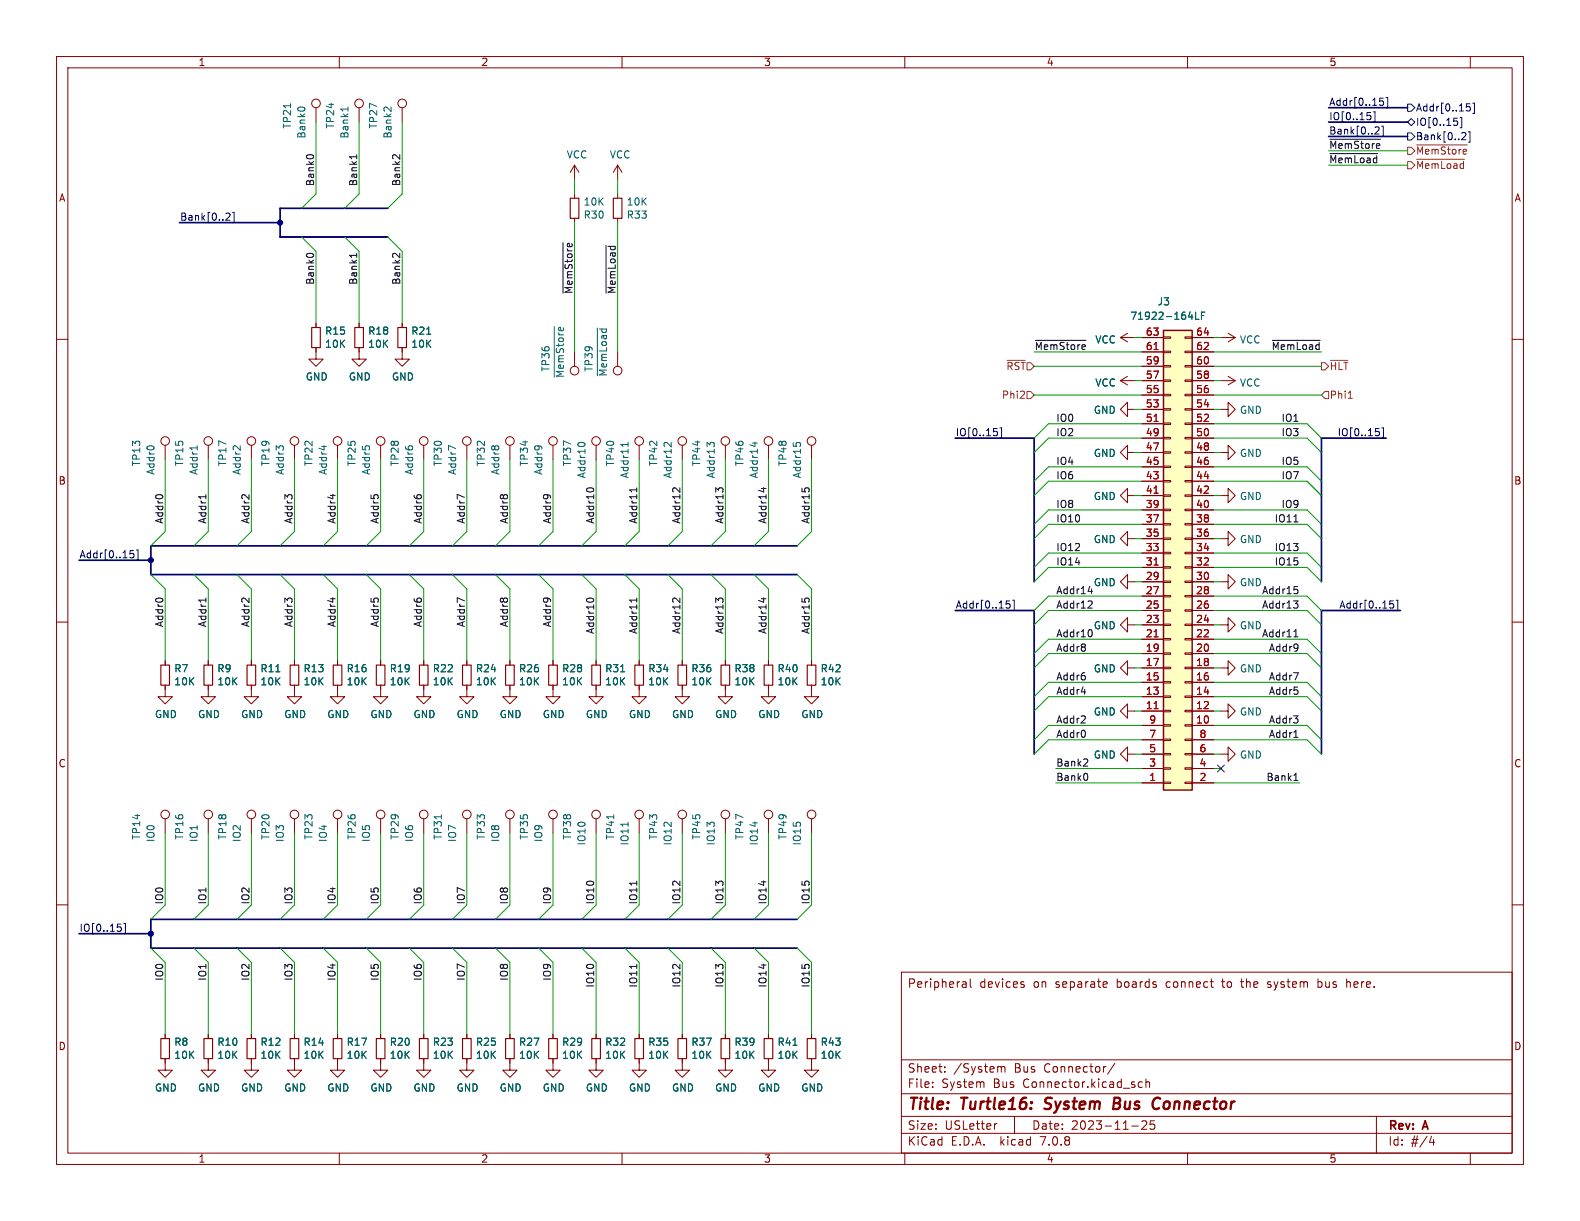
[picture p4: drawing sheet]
<svg xmlns="http://www.w3.org/2000/svg" width="279mm" height="216mm" viewBox="0 0 279 216" stroke-linecap="round" stroke-linejoin="round" font-family="sans-serif">
<g fill="none" stroke="#840000" stroke-width=".18">
<path d="M10 10h259.4v195.9h-259.4zM12 12h255.4v191.9h-255.4zM55.9 19.1v2.5M60 10v2M63.5 19.1v2.5M71.1 19.1v2.5M110 10v2M160 10v2M210 10v2M260 10v2M101.6 29.2v2.6M101.6 34.3v.8"/>
<path d="M101.6 38.6v.8M101.6 29.2l-.8 1.3M101.6 29.2l.8 1.3M109.2 29.2v2.6M109.2 34.3v.8M109.2 38.6v.8M109.2 29.2l-.7 1.3M109.2 29.2l.8 1.3M10 60h2M55.9 57.2v.7M63.5 57.2v.7M71.1 57.2v.7"/>
<path d="M198.1 59.7h2.6M198.1 59.7l1.3 .8M199.4 58.9l-1.3 .8M201.9 59.7h3.8M205.7 59.6h1.3v.2h-1.3zM209.5 59.6h1.3v.2h-1.3zM210.8 59.7h3.8M215.9 59.7h2.5M217.2 58.9l1.2 .8M218.4 59.7l-1.2 .8M267.4 60h2M29.2 78.7v2.6"/>
<path d="M36.8 78.7v2.6M44.4 78.7v2.6M52.1 78.7v2.6M55.9 61.5v2h1.2l-1.2 1.3-1.3-1.3h1.3M59.7 78.7v2.6M63.5 61.5v2h1.3l-1.3 1.3-1.3-1.3h1.3M67.3 78.7v2.6M71.1 61.5v2h1.3l-1.3 1.3-1.3-1.3h1.3M74.9 78.7v2.6M82.5 78.7v2.6M90.2 78.7v2.6M97.8 78.7v2.6"/>
<path d="M101.6 62.2v2.6M105.4 78.7v2.6M109.2 62.2v2.6M113 78.7v2.6M120.6 78.7v2.6M128.3 78.7v2.6M135.9 78.7v2.6M143.5 78.7v2.6M198.1 67.3h2.6M198.1 67.3l1.3 .8M199.4 72.4v-1.3l-1.3 1.3 1.3 1.3v-1.3h1.3M199.4 66.5l-1.3 .8"/>
<path d="M201.9 67.3h3.8M201.9 77.5h3.8M201.9 74.9h3.8M201.9 72.4h3.8M201.9 69.9h3.8M201.9 64.8h3.8M201.9 62.2h3.8M205.7 62.1h1.3v.3h-1.3zM205.7 64.6h1.3v.3h-1.3zM205.7 67.2h1.3v.2h-1.3zM205.7 69.7h1.3v.3h-1.3zM205.7 72.3h1.3v.2h-1.3z"/>
<path d="M205.7 74.8h1.3v.3h-1.3zM205.7 77.3h1.3v.3h-1.3zM205.7 79.9h1.3v.2h-1.3zM209.5 62.1h1.3v.3h-1.3zM209.5 64.6h1.3v.3h-1.3zM209.5 67.2h1.3v.2h-1.3zM209.5 69.7h1.3v.3h-1.3zM209.5 72.3h1.3v.2h-1.3zM209.5 74.8h1.3v.3h-1.3zM209.5 77.3h1.3v.3h-1.3zM209.5 79.9h1.3v.2h-1.3zM210.8 67.3h3.8"/>
<path d="M210.8 77.5h3.8M210.8 74.9h3.8M210.8 72.4h3.8M210.8 69.9h3.8M210.8 64.8h3.8M210.8 62.2h3.8M215.9 72.4h1.3v1.3l1.2-1.3-1.2-1.3v1.3M215.9 67.3h2.5M217.2 66.5l1.2 .8M218.4 67.3l-1.2 .8M199.4 87.6v-1.2l-1.3 1.2 1.3 1.3v-1.3h1.3M199.4 95.3v-1.3l-1.3 1.3 1.3 1.2v-1.2h1.3"/>
<path d="M199.4 80v-1.3l-1.3 1.3 1.3 1.3v-1.3h1.3M201.9 97.8h3.8M201.9 95.3h3.8M201.9 92.7h3.8M201.9 90.2h3.8M201.9 87.6h3.8M201.9 85.1h3.8M201.9 82.6h3.8M201.9 80h3.8M205.7 82.4h1.3v.3h-1.3zM205.7 85h1.3v.2h-1.3zM205.7 87.5h1.3v.3h-1.3z"/>
<path d="M205.7 90h1.3v.3h-1.3zM205.7 92.6h1.3v.2h-1.3zM205.7 95.1h1.3v.3h-1.3zM205.7 97.7h1.3v.2h-1.3zM209.5 82.4h1.3v.3h-1.3zM209.5 85h1.3v.2h-1.3zM209.5 87.5h1.3v.3h-1.3zM209.5 90h1.3v.3h-1.3zM209.5 92.6h1.3v.2h-1.3zM209.5 95.1h1.3v.3h-1.3zM209.5 97.7h1.3v.2h-1.3zM210.8 97.8h3.8"/>
<path d="M210.8 95.3h3.8M210.8 92.7h3.8M210.8 90.2h3.8M210.8 87.6h3.8M210.8 85.1h3.8M210.8 82.6h3.8M210.8 80h3.8M215.9 80h1.3v1.3l1.2-1.3-1.2-1.3v1.3M215.9 87.6h1.3v1.3l1.2-1.3-1.2-1.2v1.2M215.9 95.3h1.3v1.2l1.2-1.2-1.2-1.3v1.3M10 110h2M29.2 116.8v.8"/>
<path d="M36.8 116.8v.8M44.4 116.8v.8M52.1 116.8v.8M59.7 116.8v.8M67.3 116.8v.8M74.9 116.8v.8M82.5 116.8v.8M90.2 116.8v.8M97.8 116.8v.8M105.4 116.8v.8M113 116.8v.8M120.6 116.8v.8"/>
<path d="M128.3 116.8v.8M135.9 116.8v.8M143.5 116.8v.8M199.4 102.9v-1.3l-1.3 1.3 1.3 1.2v-1.2h1.3M199.4 110.5v-1.3l-1.3 1.3 1.3 1.3v-1.3h1.3M199.4 118.1v-1.3l-1.3 1.3 1.3 1.3v-1.3h1.3M201.9 118.1h3.8M201.9 115.6h3.8M201.9 113h3.8M201.9 110.5h3.8M201.9 108h3.8M201.9 105.4h3.8"/>
<path d="M201.9 102.9h3.8M201.9 100.3h3.8M205.7 100.2h1.3v.3h-1.3zM205.7 102.7h1.3v.3h-1.3zM205.7 105.3h1.3v.2h-1.3zM205.7 107.8h1.3v.3h-1.3zM205.7 110.4h1.3v.2h-1.3zM205.7 112.9h1.3v.3h-1.3zM205.7 115.4h1.3v.3h-1.3zM205.7 118h1.3v.2h-1.3zM209.5 100.2h1.3v.3h-1.3zM209.5 102.7h1.3v.3h-1.3z"/>
<path d="M209.5 105.3h1.3v.2h-1.3zM209.5 107.8h1.3v.3h-1.3zM209.5 110.4h1.3v.2h-1.3zM209.5 112.9h1.3v.3h-1.3zM209.5 115.4h1.3v.3h-1.3zM209.5 118h1.3v.2h-1.3zM210.8 118.1h3.8M210.8 115.6h3.8M210.8 113h3.8M210.8 110.5h3.8M210.8 108h3.8M210.8 105.4h3.8"/>
<path d="M210.8 102.9h3.8M210.8 100.3h3.8M215.9 118.1h1.3v1.3l1.2-1.3-1.2-1.3v1.3M215.9 110.5h1.3v1.3l1.2-1.3-1.2-1.3v1.3M215.9 102.9h1.3v1.2l1.2-1.2-1.2-1.3v1.3M267.4 110h2M29.2 121.2v2h1.3l-1.3 1.3-1.3-1.3h1.3M36.8 121.2v2h1.3l-1.3 1.3-1.2-1.3h1.2M44.4 121.2v2h1.3l-1.3 1.3-1.2-1.3h1.2M52.1 121.2v2h1.2l-1.2 1.3-1.3-1.3h1.3M59.7 121.2v2h1.3l-1.3 1.3-1.3-1.3h1.3M67.3 121.2v2h1.3l-1.3 1.3-1.3-1.3h1.3"/>
<path d="M74.9 121.2v2h1.3l-1.3 1.3-1.2-1.3h1.2M82.5 121.2v2h1.3l-1.3 1.3-1.2-1.3h1.2M90.2 121.2v2h1.2l-1.2 1.3-1.3-1.3h1.3M97.8 121.2v2h1.3l-1.3 1.3-1.3-1.3h1.3M105.4 121.2v2h1.3l-1.3 1.3-1.3-1.3h1.3M113 121.2v2h1.3l-1.3 1.3-1.2-1.3h1.2M120.6 121.2v2h1.3l-1.3 1.3-1.2-1.3h1.2M128.3 121.2v2h1.2l-1.2 1.3-1.3-1.3h1.3M135.9 121.2v2h1.3l-1.3 1.3-1.3-1.3h1.3M143.5 121.2v2h1.3l-1.3 1.3-1.3-1.3h1.3M199.4 125.7v-1.2l-1.3 1.2 1.3 1.3v-1.3h1.3M199.4 133.4v-1.3l-1.3 1.3 1.3 1.2v-1.2h1.3"/>
<path d="M201.9 138.4h3.8M201.9 128.3h3.8M201.9 125.7h3.8M201.9 123.2h3.8M201.9 120.7h3.8M201.9 135.9h3.8M201.9 133.4h3.8M201.9 130.8h3.8M205.7 120.5h1.3v.3h-1.3zM205.7 123.1h1.3v.2h-1.3zM205.7 125.6h1.3v.3h-1.3zM205.7 128.1h1.3v.3h-1.3z"/>
<path d="M205.7 130.7h1.3v.2h-1.3zM205.7 133.2h1.3v.3h-1.3zM205.7 135.8h1.3v.2h-1.3zM205.7 138.3h1.3v.3h-1.3zM209.5 120.5h1.3v.3h-1.3zM209.5 123.1h1.3v.2h-1.3zM209.5 125.6h1.3v.3h-1.3zM209.5 128.1h1.3v.3h-1.3zM209.5 130.7h1.3v.2h-1.3zM209.5 133.2h1.3v.3h-1.3zM209.5 135.8h1.3v.2h-1.3zM209.5 138.3h1.3v.3h-1.3z"/>
<path d="M210.8 138.4h3.8M210.8 128.3h3.8M210.8 125.7h3.8M210.8 123.2h3.8M210.8 120.7h3.8M210.8 135.9h3.8M210.8 133.4h3.8M210.8 130.8h3.8M215.9 125.7h1.3v1.3l1.2-1.3-1.2-1.2v1.2M215.9 133.4h1.3v1.2l1.2-1.2-1.2-1.3v1.3M10 160h2M29.2 144.8v2.5"/>
<path d="M36.8 144.8v2.5M44.4 144.8v2.5M52.1 144.8v2.5M59.7 144.8v2.5M67.3 144.8v2.5M74.9 144.8v2.5M82.5 144.8v2.5M90.2 144.8v2.5M97.8 144.8v2.5M105.4 144.8v2.5M113 144.8v2.5M120.6 144.8v2.5"/>
<path d="M128.3 144.8v2.5M135.9 144.8v2.5M143.5 144.8v2.5M267.4 160h2M159.4 171.9h108v32h-108zM170.4 173.6h.2l.3 .2v.8M170.9 174.5l-.5 .1M170.9 173.9l-.5 .1M171.6 173.1v1.3l.2 .2M180.9 174.1l.2 .2-.2 .3M180.9 173.6l.2 .1M195.6 173.6l.2 .3-.7 .2"/>
<path d="M195.7 174.5l-.1 .1M219.4 173.6h.5M224.1 174.5l.5 .1M224.4 173.6l-.3 .2 .3 .3M233.1 174.5l.4 .1M233.1 173.1v1.5M233.5 173.6l-.4 .1M238.1 173.1v1.5M238.7 173.7l-.3-.1-.3 .1M29.2 187.2v2h1.3l-1.3 1.3-1.3-1.3h1.3M29.2 182.9v.7M36.8 187.2v2h1.3l-1.3 1.3-1.2-1.3h1.2"/>
<path d="M36.8 182.9v.7M44.4 187.2v2h1.3l-1.3 1.3-1.2-1.3h1.2M44.4 182.9v.7M52.1 187.2v2h1.2l-1.2 1.3-1.3-1.3h1.3M52.1 182.9v.7M59.7 187.2v2h1.3l-1.3 1.3-1.3-1.3h1.3M59.7 182.9v.7M67.3 187.2v2h1.3l-1.3 1.3-1.3-1.3h1.3M67.3 182.9v.7M74.9 187.2v2h1.3l-1.3 1.3-1.2-1.3h1.2M74.9 182.9v.7M82.5 187.2v2h1.3l-1.3 1.3-1.2-1.3h1.2"/>
<path d="M82.5 182.9v.7M90.2 187.2v2h1.2l-1.2 1.3-1.3-1.3h1.3M90.2 182.9v.7M97.8 187.2v2h1.3l-1.3 1.3-1.3-1.3h1.3M97.8 182.9v.7M105.4 187.2v2h1.3l-1.3 1.3-1.3-1.3h1.3M105.4 182.9v.7M113 187.2v2h1.3l-1.3 1.3-1.2-1.3h1.2M113 182.9v.7M120.6 187.2v2h1.3l-1.3 1.3-1.2-1.3h1.2M120.6 182.9v.7M128.3 187.2v2h1.2l-1.2 1.3-1.3-1.3h1.3"/>
<path d="M128.3 182.9v.7M135.9 187.2v2h1.3l-1.3 1.3-1.3-1.3h1.3M135.9 182.9v.7M143.5 187.2v2h1.3l-1.3 1.3-1.3-1.3h1.3M143.5 182.9v.7M159.4 197.4h108M159.4 193.4h108M159.4 187.4h108M164.9 192.1v.2M164.9 191.4v.1M167.1 189.4v.2M167.1 188.7v.1"/>
<path d="M176.3 198.7l-.3 .1M176.6 188.6l.4 .1 .1 .1M177.1 188.8l.2-.2 .3 .1 .1 .9M177.1 188.8v.8M179.4 197.4v3M197.1 188l-1.2 1.9M200.1 199.1h1.2M201.9 198.3l.6-.1 .2 .1 .1 .3-.9 1.1h.9M202 191.4l-.4-.1-.3 .3v.4l.1 .2h.6M202.6 191.4l.3-.1 .3 .1 .1 .9M202.6 190.8v1.5M204.1 198.2h-.7v.7l.2-.1h.5l.1 .2-.1 .5-.2 .2-.5-.2"/>
<path d="M243.4 197.4v6.5M60 203.9v2M110 203.9v2M159.4 200.4h108M160 203.9v2M210 203.9v2M253.1 200.9l-.3 1.1h.9M253.5 201.5v1M260 203.9v2"/>
<circle cx="55.9" cy="18.3" r=".76"/>
<circle cx="63.5" cy="18.3" r=".76"/>
<circle cx="71.1" cy="18.3" r=".76"/>
<circle cx="29.2" cy="78" r=".76"/>
<circle cx="36.8" cy="78" r=".76"/>
<circle cx="44.4" cy="78" r=".76"/>
<circle cx="52.1" cy="78" r=".76"/>
<circle cx="59.7" cy="78" r=".76"/>
<circle cx="67.3" cy="78" r=".76"/>
<circle cx="74.9" cy="78" r=".76"/>
<circle cx="82.5" cy="78" r=".76"/>
<circle cx="90.2" cy="78" r=".76"/>
<circle cx="97.8" cy="78" r=".76"/>
<circle cx="101.6" cy="65.5" r=".76"/>
<circle cx="105.4" cy="78" r=".76"/>
<circle cx="109.2" cy="65.5" r=".76"/>
<circle cx="113" cy="78" r=".76"/>
<circle cx="120.6" cy="78" r=".76"/>
<circle cx="128.3" cy="78" r=".76"/>
<circle cx="135.9" cy="78" r=".76"/>
<circle cx="143.5" cy="78" r=".76"/>
<circle cx="29.2" cy="144" r=".76"/>
<circle cx="36.8" cy="144" r=".76"/>
<circle cx="44.4" cy="144" r=".76"/>
<circle cx="52.1" cy="144" r=".76"/>
<circle cx="59.7" cy="144" r=".76"/>
<circle cx="67.3" cy="144" r=".76"/>
<circle cx="74.9" cy="144" r=".76"/>
<circle cx="82.5" cy="144" r=".76"/>
<circle cx="90.2" cy="144" r=".76"/>
<circle cx="97.8" cy="144" r=".76"/>
<circle cx="105.4" cy="144" r=".76"/>
<circle cx="113" cy="144" r=".76"/>
<circle cx="120.6" cy="144" r=".76"/>
<circle cx="128.3" cy="144" r=".76"/>
<circle cx="135.9" cy="144" r=".76"/>
<circle cx="143.5" cy="144" r=".76"/>
</g>
<path d="M184.7 196l.2 .1M185 194.3l-.1 .2v.4M197 195.1h.6M197.6 195.1l.3 .1M197.8 194.1h-.7l-.3 2 1-.1M197.8 195l-.2 .1M204.8 194.1l.4 .2M205 195.9l-.4 .2" fill="none" stroke="#840000" stroke-width=".4"/>
<g fill="none" stroke="#840000" stroke-width=".2">
<path d="M100.8 35.1h1.6v3.5h-1.6zM108.5 35.1h1.5v3.5h-1.5zM55.1 57.9h1.5v3.6h-1.5zM62.7 57.9h1.6v3.6h-1.6zM70.4 57.9h1.5v3.6h-1.5zM28.4 117.6h1.6v3.6h-1.6zM36.1 117.6h1.5v3.6h-1.5zM43.7 117.6h1.5v3.6h-1.5zM51.3 117.6h1.5v3.6h-1.5zM58.9 117.6h1.6v3.6h-1.6zM66.5 117.6h1.6v3.6h-1.6zM74.2 117.6h1.5v3.6h-1.5z"/>
<path d="M81.8 117.6h1.5v3.6h-1.5zM89.4 117.6h1.5v3.6h-1.5zM97 117.6h1.6v3.6h-1.6zM104.6 117.6h1.6v3.6h-1.6zM112.3 117.6h1.5v3.6h-1.5zM119.9 117.6h1.5v3.6h-1.5zM127.5 117.6h1.5v3.6h-1.5zM135.1 117.6h1.6v3.6h-1.6zM142.7 117.6h1.6v3.6h-1.6zM28.4 183.6h1.6v3.6h-1.6zM36.1 183.6h1.5v3.6h-1.5zM43.7 183.6h1.5v3.6h-1.5z"/>
<path d="M51.3 183.6h1.5v3.6h-1.5zM58.9 183.6h1.6v3.6h-1.6zM66.5 183.6h1.6v3.6h-1.6zM74.2 183.6h1.5v3.6h-1.5zM81.8 183.6h1.5v3.6h-1.5zM89.4 183.6h1.5v3.6h-1.5zM97 183.6h1.6v3.6h-1.6zM104.6 183.6h1.6v3.6h-1.6zM112.3 183.6h1.5v3.6h-1.5zM119.9 183.6h1.5v3.6h-1.5zM127.5 183.6h1.5v3.6h-1.5zM135.1 183.6h1.6v3.6h-1.6z"/>
<path d="M142.7 183.6h1.6v3.6h-1.6z"/>
</g>
<g fill="none" stroke="#006464" stroke-width=".18">
<path d="M51.4 18.3v.8M52.8 19.1l.3-.2 .7 .2M61.5 18.9v.8M61.5 19.3h-1.2l.2 .1M69.2 18.9v.8l-.8-.7-.3-.1-.1 .2M75.5 59.1h.7M98 57.8v8.9M105.6 58v8.5M210.2 56h.8M211.4 55.2v1.3h.6M212.5 55.8h.4M213.1 55.2h-.6v1.3"/>
<path d="M34.9 78.8v.8M57.3 78.8v.8M80.6 79.3l-1.3-.5v.8M102.2 78.5a.79 .79 0 0 1 1.2 0M111.1 78.2v.8M111.1 78.6h-1.3l.2 .1M118.7 78.2v.8l-.7-.7-.3-.1-.3 .3M125.5 78.5l.3-.3h.3l.2 .3M125.5 78.6l-.5-.4v.8M133.1 78.3h.8M133.5 78.2v.8M140.3 78.3v.6"/>
<path d="M140.8 78.5l.2-.3h.3l.2 .3M48.8 118.8h.7M109.7 118.8h.8M78 144.1v.7M108.5 144.1v.7M111.1 145.4v.7M140.2 184.8h.7"/>
</g>
<path d="M205.7 58.4h5.1v81.3h-5.1z" fill="#ffffc2" stroke="#ffffc2" stroke-width=".18"/>
<path d="M205.7 58.4h5.1v81.3h-5.1z" fill="none" stroke="#840000" stroke-width=".25"/>
<path d="M204.1 74.5h.7M204.1 61.8h.7M204.1 99.9h.7M204.1 87.2h.7M204.1 112.6h.7M204.1 125.3h.7" fill="none" stroke="#a90000" stroke-width=".18"/>
<path d="M248.9 26h.7l.6 .7-.6 .6h-.7zM248.9 28.6h.7l.6 .6-.6 .6h-.7zM250.5 25.6h9M250.5 28.2h8.5M178.1 63.7h3.2M180.4 70.4h.8M181.1 69.3v.4M181.6 69.2h.6l.7 .7-.7 .6h-.6zM233.7 64.1h.6l.6 .7-.6 .6h-.6zM234.3 69.2h.6v1.3h-.6l-.6-.6zM235.3 63.7h3.1M238.4 70.4h.7" fill="none" stroke="#725600" stroke-width=".18"/>
<g fill="none" stroke="#000084" stroke-width=".18">
<path d="M241.8 19.9h.6M242.9 19.8h.3v1.8h-.3M244 17.9l.4-.1 .3 .3-.2 .5h-.5M244 17.4h.6M245.1 17.2h.3v1.8h-.3M248.9 18.4h.7l.6 .7-.6 .6h-.7zM259.3 18.4h.6M259.3 18.9l.5-.1 .2 .3-.1 .5h-.6M260.4 18.2h.3v1.9h-.3M40.1 37.7h.5l.1 .3-.8 .9h.8M41.1 37.6h.3v1.8h-.3M242.2 20.4l.2 .2v.3l-.2 .3"/>
<path d="M243.3 22.4l.5 .1 .1 .3-.8 .9h.8M244.3 22.3h.3v1.8h-.3M248.9 21.6l.7-.6 .6 .6-.6 .6zM248.9 23.5h.7l.6 .6-.6 .7h-.7zM257.1 20.9h.6M257.5 21.4l.3 .2v.3l-.3 .3M258.5 20.8v1.8h-.3M258.7 23.4l.4 .1 .1 .3-.8 .9h.8M259.6 23.3h.3v1.8h-.3M175.7 75.8h.6M176.1 76.3l.3 .2v.3l-.3 .2M176.8 75.7h.3v1.8h-.3"/>
<path d="M243.3 75.8h.6M243.7 76.3l.2 .2v.3l-.2 .2M244.3 75.7h.3v1.8h-.3M23 97.4h.6M23 97.9l.4-.1 .3 .3-.1 .5h-.6M24.1 97.2h.3v1.9h-.3M178 106.3h.6M178 106.8l.4-.1 .2 .3-.1 .5h-.5M179 106.1h.4v1.8h-.4M245.8 106.3h.6M245.8 106.8l.4-.1 .3 .3-.2 .5h-.5M246.9 106.1h.3v1.8h-.3"/>
<path d="M215.3 135.3l1.2 1.2M216.5 135.3l-1.2 1.2M20.8 163.4h.6M21.2 163.9l.2 .2v.3l-.2 .3M21.9 163.3h.3v1.8h-.3"/>
</g>
<g fill="none" stroke="#0f0f0f" stroke-width=".18">
<path d="M54.3 27.5l.4-.1 .6 .1M63.1 27.4v.7M63.1 27.7h-1.3l.2 .1M70.7 27.4v.7l-.7-.7h-.3l-.2 .1M235.2 27.2h8.4M235.2 24.6h8.9M54.3 44.9l.4-.1 .6 .1M63.1 44.8v.7M63.1 45.2h-1.3l.2 .1M70.7 44.8v.8l-.7-.7-.3-.1-.2 .1M99.6 42.9v8.9M107.2 43.4v8.4"/>
<path d="M183.1 60.2h8.9M225 60.2h8.5M36.4 87.5v.7M58.8 87.4v.8M82.1 88l-1.2-.6v.9M103.7 86.6a.79 .79 0 0 1 1.3 0M112.6 86.3v.7M112.6 86.6h-1.3l.2 .1M120.2 86.3v.7l-.7-.7h-.3l-.2 .2M127.1 86.7l-.5-.4v.7M127.1 86.5l.2-.2h.3l.2 .2M134.6 86.4h.9"/>
<path d="M135 86.2v.8M141.8 86.3v.6M142.3 86.5l.2-.2h.3l.3 .2M228.8 92.3h.7M36.4 105.8v.7M58.8 105.7v.8M82.1 106.2l-1.2-.5v.8M103.7 106.1a.79 .79 0 0 1 1.3 0M112.6 105.8v.7M112.6 106.1h-1.3l.2 .1M120.2 105.8v.7l-.7-.7h-.3l-.2 .2M127.1 106l.2-.2h.3l.2 .2"/>
<path d="M127.1 106.2l-.5-.4v.7M134.6 105.9h.9M135 105.7v.8M141.8 105.8v.6M142.3 106l.2-.2h.3l.3 .2M192.4 104.6h.8M192.9 106.3l.2 .2v.3l-.7 .7h.7M193 104.1v.9M193.1 112.1l-.1 .4-.2 .1M228.7 106.3h.8l-.4 .4M228.7 119h.9l-.6 1.2M228.8 112.6h.7"/>
<path d="M228.9 103.7h.6M229 111.5l.2-.2v1.3M229.3 104.2l.2 .2v.3l-.2 .3M229.3 106.7l.2 .3v.3l-.2 .2M191.2 122.3h.8M192.2 136.9l.2 .3-.2 .7M192.2 134.3l.2 .1-.1 .3-.7 .8h.8M228.8 130.4h.7M228.8 138h.7M229 136.9l.2-.2v1.3M112.6 155.8v.7M112.6 170.5v.7"/>
</g>
<g fill="none" stroke="#000084" stroke-width=".3">
<path d="M234.9 19.1h14M31.7 39.4h17.8M68.6 36.8h-19.1v5.1h19.1M234.9 21.6h14M234.9 24.1h14M168.9 77.5h14v25.4M245.1 77.5h-11.4v25.4M14 99.1h12.7M141 96.5h-114.3v5.1h114.3M168.9 108h14v25.4M247.6 108h-13.9v25.4M14 165.1h12.7"/>
<path d="M141 162.6h-114.3v5h114.3"/>
</g>
<g fill="none" stroke="#009600" stroke-width=".18">
<path d="M55.9 21.6v12.7l-2.6 2.5M63.5 21.6v12.7l-2.5 2.5M71.1 21.6v12.7l-2.5 2.5M101.6 31.8v2.5M101.6 39.4v22.8M109.2 31.8v2.5M109.2 39.4v22.8M234.9 29.2h14M234.9 26.7h14M53.3 41.9l2.6 2.6v12.7M61 41.9l2.5 2.6v12.7M68.6 41.9l2.5 2.6v12.7"/>
<path d="M200.7 59.7h1.2M214.6 59.7h1.3M182.9 69.9h19M182.9 64.8h19M182.9 62.2h19M200.7 72.4h1.2M200.7 67.3h1.2M201.9 74.9h-16.5l-2.5 2.6M201.9 77.5h-16.5l-2.5 2.5M214.6 69.9h19.1M214.6 64.8h19.1M214.6 62.2h19.1"/>
<path d="M214.6 72.4h1.3M214.6 74.9h16.5l2.6 2.6M214.6 77.5h16.5l2.6 2.5M214.6 67.3h1.3M29.2 81.3v12.7l-2.5 2.5M36.8 81.3v12.7l-2.5 2.5M44.4 81.3v12.7l-2.5 2.5M52.1 81.3v12.7l-2.6 2.5M59.7 81.3v12.7l-2.6 2.5M67.3 81.3v12.7l-2.5 2.5M74.9 81.3v12.7l-2.5 2.5M82.5 81.3v12.7l-2.5 2.5"/>
<path d="M90.2 81.3v12.7l-2.6 2.5M97.8 81.3v12.7l-2.6 2.5M105.4 81.3v12.7l-2.5 2.5M113 81.3v12.7l-2.5 2.5M120.6 81.3v12.7l-2.5 2.5M128.3 81.3v12.7l-2.6 2.5M135.9 81.3v12.7l-2.6 2.5M143.5 81.3v12.7l-2.5 2.5M200.7 80h1.2M200.7 87.6h1.2M200.7 95.3h1.2M201.9 85.1h-16.5l-2.5 2.5"/>
<path d="M201.9 97.8h-16.5l-2.5 2.5M201.9 90.2h-16.5l-2.5 2.5M201.9 82.6h-16.5l-2.5 2.5M201.9 92.7h-16.5l-2.5 2.6M214.6 85.1h16.5l2.6 2.5M214.6 97.8h16.5l2.6 2.5M214.6 90.2h16.5l2.6 2.5M214.6 82.6h16.5l2.6 2.5M214.6 92.7h16.5l2.6 2.6M214.6 80h1.3M214.6 87.6h1.3M214.6 95.3h1.3"/>
<path d="M26.7 101.6l2.5 2.5v12.7M34.3 101.6l2.5 2.5v12.7M41.9 101.6l2.5 2.5v12.7M49.5 101.6l2.6 2.5v12.7M57.1 101.6l2.6 2.5v12.7M64.8 101.6l2.5 2.5v12.7M72.4 101.6l2.5 2.5v12.7M80 101.6l2.5 2.5v12.7M87.6 101.6l2.6 2.5v12.7M95.2 101.6l2.6 2.5v12.7M102.9 101.6l2.5 2.5v12.7M110.5 101.6l2.5 2.5v12.7"/>
<path d="M118.1 101.6l2.5 2.5v12.7M125.7 101.6l2.6 2.5v12.7M133.3 101.6l2.6 2.5v12.7M141 101.6l2.5 2.5v12.7M200.7 102.9h1.2M200.7 110.5h1.2M200.7 118.1h1.2M201.9 108h-16.5l-2.5 2.5M201.9 105.4h-16.5l-2.5 2.6M201.9 115.6h-16.5l-2.5 2.5M201.9 100.3h-16.5l-2.5 2.6M201.9 113h-16.5l-2.5 2.6"/>
<path d="M214.6 108h16.5l2.6 2.5M214.6 102.9h1.3M214.6 105.4h16.5l2.6 2.6M214.6 110.5h1.3M214.6 115.6h16.5l2.6 2.5M214.6 100.3h16.5l2.6 2.6M214.6 118.1h1.3M214.6 113h16.5l2.6 2.6M186.7 138.4h15.2M186.7 135.9h15.2M200.7 125.7h1.2M200.7 133.4h1.2"/>
<path d="M201.9 123.2h-16.5l-2.5 2.5M201.9 130.8h-16.5l-2.5 2.6M201.9 120.7h-16.5l-2.5 2.5M201.9 128.3h-16.5l-2.5 2.5M214.6 138.4h15.3M214.6 135.9h1.3M214.6 123.2h16.5l2.6 2.5M214.6 125.7h1.3M214.6 133.4h1.3M214.6 130.8h16.5l2.6 2.6M214.6 120.7h16.5l2.6 2.5M214.6 128.3h16.5l2.6 2.5"/>
<path d="M29.2 147.3v12.7l-2.5 2.6M36.8 147.3v12.7l-2.5 2.6M44.4 147.3v12.7l-2.5 2.6M52.1 147.3v12.7l-2.6 2.6M59.7 147.3v12.7l-2.6 2.6M67.3 147.3v12.7l-2.5 2.6M74.9 147.3v12.7l-2.5 2.6M82.5 147.3v12.7l-2.5 2.6M90.2 147.3v12.7l-2.6 2.6M97.8 147.3v12.7l-2.6 2.6M105.4 147.3v12.7l-2.5 2.6M113 147.3v12.7l-2.5 2.6"/>
<path d="M120.6 147.3v12.7l-2.5 2.6M128.3 147.3v12.7l-2.6 2.6M135.9 147.3v12.7l-2.6 2.6M143.5 147.3v12.7l-2.5 2.6M26.7 167.6l2.5 2.6v12.7M34.3 167.6l2.5 2.6v12.7M41.9 167.6l2.5 2.6v12.7M49.5 167.6l2.6 2.6v12.7M57.1 167.6l2.6 2.6v12.7M64.8 167.6l2.5 2.6v12.7M72.4 167.6l2.5 2.6v12.7M80 167.6l2.5 2.6v12.7"/>
<path d="M87.6 167.6l2.6 2.6v12.7M95.2 167.6l2.6 2.6v12.7M102.9 167.6l2.5 2.6v12.7M110.5 167.6l2.5 2.6v12.7M118.1 167.6l2.5 2.6v12.7M125.7 167.6l2.6 2.6v12.7M133.3 167.6l2.6 2.6v12.7M141 167.6l2.5 2.6v12.7"/>
</g>
<g fill="#000084" stroke="#000084" stroke-width=".18">
<circle cx="26.7" cy="99.1" r=".46"/>
<circle cx="49.5" cy="39.4" r=".46"/>
<circle cx="26.7" cy="165.1" r=".46"/>
</g>
<g font-size="2.8" fill="#840000">
<text x="160.4" y="196.8">Title:</text>
<text x="170.1" y="196.8">Turtle16:</text>
<text x="185.6" y="196.8">System</text>
<text x="198.5" y="196.8">Bus</text>
<text x="206.3" y="196.8">Connector</text>
</g>
<g font-size="2.1" fill="#840000">
<text x="160.4" y="174.9">Peripheral</text>
<text x="173.2" y="174.9">devices</text>
<text x="182.8" y="174.9">on</text>
<text x="186.8" y="174.9">separate</text>
<text x="197.7" y="174.9">boards</text>
<text x="206.6" y="174.9">connect</text>
<text x="216.7" y="174.9">to</text>
<text x="220.2" y="174.9">the</text>
<text x="225" y="174.9">system</text>
<text x="234" y="174.9">bus</text>
<text x="239.3" y="174.9">here.</text>
<text x="160.4" y="189.9">Sheet:</text>
<text x="168.6" y="189.9">/System</text>
<text x="179.4" y="189.9">Bus</text>
<text x="184.8" y="189.9">Connector/</text>
<text x="160.4" y="192.6">File:</text>
<text x="166.5" y="192.6">System</text>
<text x="175.7" y="192.6">Bus</text>
<text x="181.1" y="192.6">Connector.kicad_sch</text>
<text x="160.4" y="202.8">KiCad</text>
<text x="160.4" y="200">Size:</text>
<text x="167.1" y="200">USLetter</text>
<text x="168.1" y="202.8">E.D.A.</text>
<text x="177" y="202.8">kicad</text>
<text x="182.4" y="200">Date:</text>
<text x="184.2" y="202.8">7.0.8</text>
<text x="189.4" y="200">2023-11-25</text>
<text x="245.4" y="200.2">Rev:</text>
<text x="245.4" y="202.8">Id:</text>
<text x="249.5" y="202.8">#/4</text>
<text x="251.8" y="200.2">A</text>
</g>
<g font-size="1.8" fill="#840000">
<text x="35" y="11.9">1</text>
<text x="85" y="11.9">2</text>
<text x="135" y="11.9">3</text>
<text x="185" y="11.9">4</text>
<text x="235" y="11.9">5</text>
<text x="10.3" y="35.9">A</text>
<text x="267.7" y="35.9">A</text>
<text x="10.3" y="85.9">B</text>
<text x="267.7" y="85.9">B</text>
<text x="10.3" y="135.9">C</text>
<text x="267.7" y="135.9">C</text>
<text x="10.3" y="185.9">D</text>
<text x="267.7" y="185.9">D</text>
<text x="35" y="205.8">1</text>
<text x="85" y="205.8">2</text>
<text x="135" y="205.8">3</text>
<text x="185" y="205.8">4</text>
<text x="235" y="205.8">5</text>
</g>
<g font-size="1.8" fill="#006464">
<text x="51.7" y="22.9" transform="rotate(-90 51.7 22.9)">TP21</text>
<text x="59.3" y="22.9" transform="rotate(-90 59.3 22.9)">TP24</text>
<text x="66.9" y="22.9" transform="rotate(-90 66.9 22.9)">TP27</text>
<text x="54.2" y="24.6" transform="rotate(-90 54.2 24.6)">Bank0</text>
<text x="61.8" y="24.6" transform="rotate(-90 61.8 24.6)">Bank1</text>
<text x="69.4" y="24.6" transform="rotate(-90 69.4 24.6)">Bank2</text>
<text x="100.1" y="28.2">VCC</text>
<text x="107.7" y="28.2">VCC</text>
<text x="103.1" y="38.9">R30</text>
<text x="103.1" y="36.6">10K</text>
<text x="110.7" y="38.9">R33</text>
<text x="110.7" y="36.6">10K</text>
<text x="57.4" y="59.4">R15</text>
<text x="65" y="59.4">R18</text>
<text x="72.6" y="59.4">R21</text>
<text x="199.8" y="56.7">71922-164LF</text>
<text x="204.6" y="54.2">J3</text>
<text x="57.4" y="61.7">10K</text>
<text x="65" y="61.7">10K</text>
<text x="72.6" y="61.7">10K</text>
<text x="97.4" y="65.8" transform="rotate(-90 97.4 65.8)">TP36</text>
<text x="105" y="65.8" transform="rotate(-90 105 65.8)">TP39</text>
<text x="193.6" y="60.9">VCC</text>
<text x="219.2" y="60.9">VCC</text>
<text x="54" y="67.5">GND</text>
<text x="61.6" y="67.5">GND</text>
<text x="69.2" y="67.5">GND</text>
<text x="99.9" y="66.9" transform="rotate(-90 99.9 66.9)">~{MemStore}</text>
<text x="107.5" y="66.7" transform="rotate(-90 107.5 66.7)">~{MemLoad}</text>
<text x="193.6" y="68.6">VCC</text>
<text x="219.2" y="68.6">VCC</text>
<text x="193.3" y="73.4">GND</text>
<text x="219.2" y="73.4">GND</text>
<text x="25" y="82.5" transform="rotate(-90 25 82.5)">TP13</text>
<text x="32.6" y="82.5" transform="rotate(-90 32.6 82.5)">TP15</text>
<text x="40.2" y="82.5" transform="rotate(-90 40.2 82.5)">TP17</text>
<text x="47.9" y="82.5" transform="rotate(-90 47.9 82.5)">TP19</text>
<text x="55.5" y="82.5" transform="rotate(-90 55.5 82.5)">TP22</text>
<text x="63.1" y="82.5" transform="rotate(-90 63.1 82.5)">TP25</text>
<text x="70.7" y="82.5" transform="rotate(-90 70.7 82.5)">TP28</text>
<text x="78.3" y="82.5" transform="rotate(-90 78.3 82.5)">TP30</text>
<text x="86" y="82.5" transform="rotate(-90 86 82.5)">TP32</text>
<text x="93.6" y="82.5" transform="rotate(-90 93.6 82.5)">TP34</text>
<text x="101.2" y="82.5" transform="rotate(-90 101.2 82.5)">TP37</text>
<text x="108.8" y="82.5" transform="rotate(-90 108.8 82.5)">TP40</text>
<text x="116.4" y="82.5" transform="rotate(-90 116.4 82.5)">TP42</text>
<text x="124.1" y="82.5" transform="rotate(-90 124.1 82.5)">TP44</text>
<text x="131.7" y="82.5" transform="rotate(-90 131.7 82.5)">TP46</text>
<text x="139.3" y="82.5" transform="rotate(-90 139.3 82.5)">TP48</text>
<text x="193.3" y="81">GND</text>
<text x="219.2" y="81">GND</text>
<text x="27.5" y="84.1" transform="rotate(-90 27.5 84.1)">Addr0</text>
<text x="35.2" y="84.1" transform="rotate(-90 35.2 84.1)">Addr1</text>
<text x="42.8" y="84.1" transform="rotate(-90 42.8 84.1)">Addr2</text>
<text x="50.4" y="84.1" transform="rotate(-90 50.4 84.1)">Addr3</text>
<text x="58" y="84.1" transform="rotate(-90 58 84.1)">Addr4</text>
<text x="65.6" y="84.1" transform="rotate(-90 65.6 84.1)">Addr5</text>
<text x="73.3" y="84.1" transform="rotate(-90 73.3 84.1)">Addr6</text>
<text x="80.9" y="84.1" transform="rotate(-90 80.9 84.1)">Addr7</text>
<text x="88.5" y="84.1" transform="rotate(-90 88.5 84.1)">Addr8</text>
<text x="96.1" y="84.1" transform="rotate(-90 96.1 84.1)">Addr9</text>
<text x="103.7" y="84.7" transform="rotate(-90 103.7 84.7)">Addr10</text>
<text x="111.4" y="84.7" transform="rotate(-90 111.4 84.7)">Addr11</text>
<text x="119" y="84.7" transform="rotate(-90 119 84.7)">Addr12</text>
<text x="126.6" y="84.7" transform="rotate(-90 126.6 84.7)">Addr13</text>
<text x="134.2" y="84.7" transform="rotate(-90 134.2 84.7)">Addr14</text>
<text x="141.8" y="84.7" transform="rotate(-90 141.8 84.7)">Addr15</text>
<text x="193.3" y="88.6">GND</text>
<text x="219.2" y="88.6">GND</text>
<text x="193.3" y="96.2">GND</text>
<text x="219.2" y="96.2">GND</text>
<text x="193.3" y="103.9">GND</text>
<text x="219.2" y="103.9">GND</text>
<text x="193.3" y="111.5">GND</text>
<text x="219.2" y="111.5">GND</text>
<text x="30.7" y="119.1">R7</text>
<text x="38.3" y="119.1">R9</text>
<text x="46" y="119.1">R11</text>
<text x="53.6" y="119.1">R13</text>
<text x="61.2" y="119.1">R16</text>
<text x="68.8" y="119.1">R19</text>
<text x="76.4" y="119.1">R22</text>
<text x="84.1" y="119.1">R24</text>
<text x="91.7" y="119.1">R26</text>
<text x="99.3" y="119.1">R28</text>
<text x="106.9" y="119.1">R31</text>
<text x="114.5" y="119.1">R34</text>
<text x="122.2" y="119.1">R36</text>
<text x="129.8" y="119.1">R38</text>
<text x="137.4" y="119.1">R40</text>
<text x="145" y="119.1">R42</text>
<text x="193.3" y="119.1">GND</text>
<text x="219.2" y="119.1">GND</text>
<text x="30.7" y="121.4">10K</text>
<text x="38.3" y="121.4">10K</text>
<text x="46" y="121.4">10K</text>
<text x="53.6" y="121.4">10K</text>
<text x="61.2" y="121.4">10K</text>
<text x="68.8" y="121.4">10K</text>
<text x="76.4" y="121.4">10K</text>
<text x="84.1" y="121.4">10K</text>
<text x="91.7" y="121.4">10K</text>
<text x="99.3" y="121.4">10K</text>
<text x="106.9" y="121.4">10K</text>
<text x="114.5" y="121.4">10K</text>
<text x="122.2" y="121.4">10K</text>
<text x="129.8" y="121.4">10K</text>
<text x="137.4" y="121.4">10K</text>
<text x="145" y="121.4">10K</text>
<text x="27.3" y="127.2">GND</text>
<text x="34.9" y="127.2">GND</text>
<text x="42.5" y="127.2">GND</text>
<text x="50.2" y="127.2">GND</text>
<text x="57.8" y="127.2">GND</text>
<text x="65.4" y="127.2">GND</text>
<text x="73" y="127.2">GND</text>
<text x="80.6" y="127.2">GND</text>
<text x="88.3" y="127.2">GND</text>
<text x="95.9" y="127.2">GND</text>
<text x="103.5" y="127.2">GND</text>
<text x="111.1" y="127.2">GND</text>
<text x="118.7" y="127.2">GND</text>
<text x="126.4" y="127.2">GND</text>
<text x="134" y="127.2">GND</text>
<text x="141.6" y="127.2">GND</text>
<text x="193.3" y="126.7">GND</text>
<text x="219.2" y="126.7">GND</text>
<text x="193.3" y="134.3">GND</text>
<text x="219.2" y="134.3">GND</text>
<text x="25" y="148.6" transform="rotate(-90 25 148.6)">TP14</text>
<text x="27.5" y="149" transform="rotate(-90 27.5 149)">IO0</text>
<text x="32.6" y="148.6" transform="rotate(-90 32.6 148.6)">TP16</text>
<text x="35.2" y="149" transform="rotate(-90 35.2 149)">IO1</text>
<text x="40.2" y="148.6" transform="rotate(-90 40.2 148.6)">TP18</text>
<text x="42.8" y="149" transform="rotate(-90 42.8 149)">IO2</text>
<text x="47.9" y="148.6" transform="rotate(-90 47.9 148.6)">TP20</text>
<text x="50.4" y="149" transform="rotate(-90 50.4 149)">IO3</text>
<text x="55.5" y="148.6" transform="rotate(-90 55.5 148.6)">TP23</text>
<text x="58" y="149" transform="rotate(-90 58 149)">IO4</text>
<text x="63.1" y="148.6" transform="rotate(-90 63.1 148.6)">TP26</text>
<text x="65.6" y="149" transform="rotate(-90 65.6 149)">IO5</text>
<text x="70.7" y="148.6" transform="rotate(-90 70.7 148.6)">TP29</text>
<text x="73.3" y="149" transform="rotate(-90 73.3 149)">IO6</text>
<text x="78.3" y="148.6" transform="rotate(-90 78.3 148.6)">TP31</text>
<text x="80.9" y="149" transform="rotate(-90 80.9 149)">IO7</text>
<text x="86" y="148.6" transform="rotate(-90 86 148.6)">TP33</text>
<text x="88.5" y="149" transform="rotate(-90 88.5 149)">IO8</text>
<text x="93.6" y="148.6" transform="rotate(-90 93.6 148.6)">TP35</text>
<text x="96.1" y="149" transform="rotate(-90 96.1 149)">IO9</text>
<text x="101.2" y="148.6" transform="rotate(-90 101.2 148.6)">TP38</text>
<text x="103.7" y="149.6" transform="rotate(-90 103.7 149.6)">IO10</text>
<text x="108.8" y="148.6" transform="rotate(-90 108.8 148.6)">TP41</text>
<text x="111.4" y="149.6" transform="rotate(-90 111.4 149.6)">IO11</text>
<text x="116.4" y="148.6" transform="rotate(-90 116.4 148.6)">TP43</text>
<text x="119" y="149.6" transform="rotate(-90 119 149.6)">IO12</text>
<text x="124.1" y="148.6" transform="rotate(-90 124.1 148.6)">TP45</text>
<text x="126.6" y="149.6" transform="rotate(-90 126.6 149.6)">IO13</text>
<text x="131.7" y="148.6" transform="rotate(-90 131.7 148.6)">TP47</text>
<text x="134.2" y="149.6" transform="rotate(-90 134.2 149.6)">IO14</text>
<text x="139.3" y="148.6" transform="rotate(-90 139.3 148.6)">TP49</text>
<text x="141.8" y="149.6" transform="rotate(-90 141.8 149.6)">IO15</text>
<text x="30.7" y="185.1">R8</text>
<text x="38.3" y="185.1">R10</text>
<text x="46" y="185.1">R12</text>
<text x="53.6" y="185.1">R14</text>
<text x="61.2" y="185.1">R17</text>
<text x="68.8" y="185.1">R20</text>
<text x="76.4" y="185.1">R23</text>
<text x="84.1" y="185.1">R25</text>
<text x="91.7" y="185.1">R27</text>
<text x="99.3" y="185.1">R29</text>
<text x="106.9" y="185.1">R32</text>
<text x="114.5" y="185.1">R35</text>
<text x="122.2" y="185.1">R37</text>
<text x="129.8" y="185.1">R39</text>
<text x="137.4" y="185.1">R41</text>
<text x="145" y="185.1">R43</text>
<text x="30.7" y="187.4">10K</text>
<text x="38.3" y="187.4">10K</text>
<text x="46" y="187.4">10K</text>
<text x="53.6" y="187.4">10K</text>
<text x="61.2" y="187.4">10K</text>
<text x="68.8" y="187.4">10K</text>
<text x="76.4" y="187.4">10K</text>
<text x="84.1" y="187.4">10K</text>
<text x="91.7" y="187.4">10K</text>
<text x="99.3" y="187.4">10K</text>
<text x="106.9" y="187.4">10K</text>
<text x="114.5" y="187.4">10K</text>
<text x="122.2" y="187.4">10K</text>
<text x="129.8" y="187.4">10K</text>
<text x="137.4" y="187.4">10K</text>
<text x="145" y="187.4">10K</text>
<text x="27.3" y="193.2">GND</text>
<text x="34.9" y="193.2">GND</text>
<text x="42.5" y="193.2">GND</text>
<text x="50.2" y="193.2">GND</text>
<text x="57.8" y="193.2">GND</text>
<text x="65.4" y="193.2">GND</text>
<text x="73" y="193.2">GND</text>
<text x="80.6" y="193.2">GND</text>
<text x="88.3" y="193.2">GND</text>
<text x="95.9" y="193.2">GND</text>
<text x="103.5" y="193.2">GND</text>
<text x="111.1" y="193.2">GND</text>
<text x="118.7" y="193.2">GND</text>
<text x="126.4" y="193.2">GND</text>
<text x="134" y="193.2">GND</text>
<text x="141.6" y="193.2">GND</text>
</g>
<g font-size="1.8" fill="#000084">
<text x="234.9" y="21.3">IO[0..15]</text>
<text x="234.9" y="18.8">Addr[0..15]</text>
<text x="234.9" y="23.9">Bank[0..2]</text>
<text x="250.3" y="22.5">IO[0..15]</text>
<text x="250.3" y="19.9">Addr[0..15]</text>
<text x="250.3" y="25">Bank[0..2]</text>
<text x="31.7" y="39.1">Bank[0..2]</text>
<text x="168.9" y="77.2">IO[0..15]</text>
<text x="236.4" y="77.2">IO[0..15]</text>
<text x="14" y="98.8">Addr[0..15]</text>
<text x="168.9" y="107.7">Addr[0..15]</text>
<text x="236.7" y="107.7">Addr[0..15]</text>
<text x="14" y="164.8">IO[0..15]</text>
</g>
<g font-size="1.8" fill="#0f0f0f">
<text x="234.9" y="28.9">~{MemLoad}</text>
<text x="234.9" y="26.4">~{MemStore}</text>
<text x="55.6" y="33" transform="rotate(-90 55.6 33)">Bank0</text>
<text x="63.2" y="33" transform="rotate(-90 63.2 33)">Bank1</text>
<text x="70.9" y="33" transform="rotate(-90 70.9 33)">Bank2</text>
<text x="55.6" y="50.5" transform="rotate(-90 55.6 50.5)">Bank0</text>
<text x="63.2" y="50.5" transform="rotate(-90 63.2 50.5)">Bank1</text>
<text x="70.9" y="50.5" transform="rotate(-90 70.9 50.5)">Bank2</text>
<text x="101.3" y="52.1" transform="rotate(-90 101.3 52.1)">~{MemStore}</text>
<text x="109" y="52.1" transform="rotate(-90 109 52.1)">~{MemLoad}</text>
<text x="182.9" y="62">~{MemStore}</text>
<text x="224.8" y="62">~{MemLoad}</text>
<text x="186.7" y="77.2">IO2</text>
<text x="186.7" y="74.7">IO0</text>
<text x="226.5" y="77.2">IO3</text>
<text x="226.5" y="74.7">IO1</text>
<text x="186.7" y="82.3">IO4</text>
<text x="226.5" y="82.3">IO5</text>
<text x="186.7" y="89.9">IO8</text>
<text x="186.7" y="84.8">IO6</text>
<text x="226.5" y="89.9">IO9</text>
<text x="226.5" y="84.8">IO7</text>
<text x="28.9" y="92.7" transform="rotate(-90 28.9 92.7)">Addr0</text>
<text x="36.6" y="92.7" transform="rotate(-90 36.6 92.7)">Addr1</text>
<text x="44.2" y="92.7" transform="rotate(-90 44.2 92.7)">Addr2</text>
<text x="51.8" y="92.7" transform="rotate(-90 51.8 92.7)">Addr3</text>
<text x="59.4" y="92.7" transform="rotate(-90 59.4 92.7)">Addr4</text>
<text x="67" y="92.7" transform="rotate(-90 67 92.7)">Addr5</text>
<text x="74.7" y="92.7" transform="rotate(-90 74.7 92.7)">Addr6</text>
<text x="82.3" y="92.7" transform="rotate(-90 82.3 92.7)">Addr7</text>
<text x="89.9" y="92.7" transform="rotate(-90 89.9 92.7)">Addr8</text>
<text x="97.5" y="92.7" transform="rotate(-90 97.5 92.7)">Addr9</text>
<text x="105.1" y="92.7" transform="rotate(-90 105.1 92.7)">Addr10</text>
<text x="112.8" y="92.7" transform="rotate(-90 112.8 92.7)">Addr11</text>
<text x="120.4" y="92.7" transform="rotate(-90 120.4 92.7)">Addr12</text>
<text x="128" y="92.7" transform="rotate(-90 128 92.7)">Addr13</text>
<text x="135.6" y="92.7" transform="rotate(-90 135.6 92.7)">Addr14</text>
<text x="143.2" y="92.7" transform="rotate(-90 143.2 92.7)">Addr15</text>
<text x="186.7" y="92.4">IO10</text>
<text x="225.3" y="92.4">IO11</text>
<text x="186.7" y="100.1">IO14</text>
<text x="186.7" y="97.5">IO12</text>
<text x="225.3" y="97.5">IO13</text>
<text x="225.3" y="100.1">IO15</text>
<text x="186.7" y="105.1">Addr14</text>
<text x="186.7" y="107.7">Addr12</text>
<text x="223.1" y="105.1">Addr15</text>
<text x="223.1" y="107.7">Addr13</text>
<text x="28.9" y="111" transform="rotate(-90 28.9 111)">Addr0</text>
<text x="36.6" y="111" transform="rotate(-90 36.6 111)">Addr1</text>
<text x="44.2" y="111" transform="rotate(-90 44.2 111)">Addr2</text>
<text x="51.8" y="111" transform="rotate(-90 51.8 111)">Addr3</text>
<text x="59.4" y="111" transform="rotate(-90 59.4 111)">Addr4</text>
<text x="67" y="111" transform="rotate(-90 67 111)">Addr5</text>
<text x="74.7" y="111" transform="rotate(-90 74.7 111)">Addr6</text>
<text x="82.3" y="111" transform="rotate(-90 82.3 111)">Addr7</text>
<text x="89.9" y="111" transform="rotate(-90 89.9 111)">Addr8</text>
<text x="97.5" y="111" transform="rotate(-90 97.5 111)">Addr9</text>
<text x="105.1" y="112.2" transform="rotate(-90 105.1 112.2)">Addr10</text>
<text x="112.8" y="112.2" transform="rotate(-90 112.8 112.2)">Addr11</text>
<text x="120.4" y="112.2" transform="rotate(-90 120.4 112.2)">Addr12</text>
<text x="128" y="112.2" transform="rotate(-90 128 112.2)">Addr13</text>
<text x="135.6" y="112.2" transform="rotate(-90 135.6 112.2)">Addr14</text>
<text x="143.2" y="112.2" transform="rotate(-90 143.2 112.2)">Addr15</text>
<text x="186.7" y="112.8">Addr10</text>
<text x="223.1" y="112.8">Addr11</text>
<text x="186.7" y="115.3">Addr8</text>
<text x="224.3" y="115.3">Addr9</text>
<text x="186.7" y="122.9">Addr4</text>
<text x="186.7" y="120.4">Addr6</text>
<text x="224.3" y="120.4">Addr7</text>
<text x="224.3" y="122.9">Addr5</text>
<text x="186.7" y="128">Addr2</text>
<text x="186.7" y="130.5">Addr0</text>
<text x="224.3" y="130.5">Addr1</text>
<text x="224.3" y="128">Addr3</text>
<text x="186.7" y="135.6">Bank2</text>
<text x="186.7" y="138.2">Bank0</text>
<text x="223.9" y="138.2">Bank1</text>
<text x="28.9" y="160" transform="rotate(-90 28.9 160)">IO0</text>
<text x="36.6" y="160" transform="rotate(-90 36.6 160)">IO1</text>
<text x="44.2" y="160" transform="rotate(-90 44.2 160)">IO2</text>
<text x="51.8" y="160" transform="rotate(-90 51.8 160)">IO3</text>
<text x="59.4" y="160" transform="rotate(-90 59.4 160)">IO4</text>
<text x="67" y="160" transform="rotate(-90 67 160)">IO5</text>
<text x="74.7" y="160" transform="rotate(-90 74.7 160)">IO6</text>
<text x="82.3" y="160" transform="rotate(-90 82.3 160)">IO7</text>
<text x="89.9" y="160" transform="rotate(-90 89.9 160)">IO8</text>
<text x="97.5" y="160" transform="rotate(-90 97.5 160)">IO9</text>
<text x="105.1" y="160" transform="rotate(-90 105.1 160)">IO10</text>
<text x="112.8" y="160" transform="rotate(-90 112.8 160)">IO11</text>
<text x="120.4" y="160" transform="rotate(-90 120.4 160)">IO12</text>
<text x="128" y="160" transform="rotate(-90 128 160)">IO13</text>
<text x="135.6" y="160" transform="rotate(-90 135.6 160)">IO14</text>
<text x="143.2" y="160" transform="rotate(-90 143.2 160)">IO15</text>
<text x="28.9" y="173.5" transform="rotate(-90 28.9 173.5)">IO0</text>
<text x="36.6" y="173.5" transform="rotate(-90 36.6 173.5)">IO1</text>
<text x="44.2" y="173.5" transform="rotate(-90 44.2 173.5)">IO2</text>
<text x="51.8" y="173.5" transform="rotate(-90 51.8 173.5)">IO3</text>
<text x="59.4" y="173.5" transform="rotate(-90 59.4 173.5)">IO4</text>
<text x="67" y="173.5" transform="rotate(-90 67 173.5)">IO5</text>
<text x="74.7" y="173.5" transform="rotate(-90 74.7 173.5)">IO6</text>
<text x="82.3" y="173.5" transform="rotate(-90 82.3 173.5)">IO7</text>
<text x="89.9" y="173.5" transform="rotate(-90 89.9 173.5)">IO8</text>
<text x="97.5" y="173.5" transform="rotate(-90 97.5 173.5)">IO9</text>
<text x="105.1" y="174.7" transform="rotate(-90 105.1 174.7)">IO10</text>
<text x="112.8" y="174.7" transform="rotate(-90 112.8 174.7)">IO11</text>
<text x="120.4" y="174.7" transform="rotate(-90 120.4 174.7)">IO12</text>
<text x="128" y="174.7" transform="rotate(-90 128 174.7)">IO13</text>
<text x="135.6" y="174.7" transform="rotate(-90 135.6 174.7)">IO14</text>
<text x="143.2" y="174.7" transform="rotate(-90 143.2 174.7)">IO15</text>
</g>
<g font-size="1.8" fill="#725600">
<text x="250.3" y="27.5">~{MemStore}</text>
<text x="250.3" y="30.1">~{MemLoad}</text>
<text x="177.9" y="65.6">~{RST}</text>
<text x="235.1" y="65.6">~{HLT}</text>
<text x="177.1" y="70.7">Phi2</text>
<text x="235.1" y="70.7">Phi1</text>
</g>
<g font-size="1.8" fill="#a90000">
<text x="202.5" y="59.4">63</text>
<text x="211.4" y="59.4">64</text>
<text x="202.5" y="64.5">59</text>
<text x="202.5" y="62">61</text>
<text x="211.4" y="64.5">60</text>
<text x="211.4" y="62">62</text>
<text x="202.5" y="69.6">55</text>
<text x="202.5" y="67.1">57</text>
<text x="211.4" y="69.6">56</text>
<text x="211.4" y="67.1">58</text>
<text x="202.5" y="77.2">49</text>
<text x="202.5" y="74.7">51</text>
<text x="202.5" y="72.1">53</text>
<text x="211.4" y="77.2">50</text>
<text x="211.4" y="74.7">52</text>
<text x="211.4" y="72.1">54</text>
<text x="202.5" y="82.3">45</text>
<text x="202.5" y="79.8">47</text>
<text x="211.4" y="82.3">46</text>
<text x="211.4" y="79.8">48</text>
<text x="202.5" y="89.9">39</text>
<text x="202.5" y="87.4">41</text>
<text x="202.5" y="84.8">43</text>
<text x="211.4" y="89.9">40</text>
<text x="211.4" y="87.4">42</text>
<text x="211.4" y="84.8">44</text>
<text x="202.5" y="95">35</text>
<text x="202.5" y="92.5">37</text>
<text x="211.4" y="95">36</text>
<text x="211.4" y="92.5">38</text>
<text x="202.5" y="100.1">31</text>
<text x="202.5" y="97.5">33</text>
<text x="211.4" y="100.1">32</text>
<text x="211.4" y="97.5">34</text>
<text x="202.5" y="107.7">25</text>
<text x="202.5" y="105.2">27</text>
<text x="202.5" y="102.6">29</text>
<text x="211.4" y="107.7">26</text>
<text x="211.4" y="105.2">28</text>
<text x="211.4" y="102.6">30</text>
<text x="202.5" y="112.8">21</text>
<text x="202.5" y="110.2">23</text>
<text x="211.4" y="112.8">22</text>
<text x="211.4" y="110.2">24</text>
<text x="202.5" y="117.9">17</text>
<text x="202.5" y="115.3">19</text>
<text x="211.4" y="117.9">18</text>
<text x="211.4" y="115.3">20</text>
<text x="202.5" y="125.5">11</text>
<text x="202.5" y="122.9">13</text>
<text x="202.5" y="120.4">15</text>
<text x="211.4" y="125.5">12</text>
<text x="211.4" y="122.9">14</text>
<text x="211.4" y="120.4">16</text>
<text x="203.1" y="130.6">7</text>
<text x="203.1" y="128">9</text>
<text x="211.4" y="128">10</text>
<text x="212" y="130.6">8</text>
<text x="203.1" y="135.6">3</text>
<text x="203.1" y="133.1">5</text>
<text x="212" y="135.6">4</text>
<text x="212" y="133.1">6</text>
<text x="203.1" y="138.2">1</text>
<text x="212" y="138.2">2</text>
</g>
</svg>
